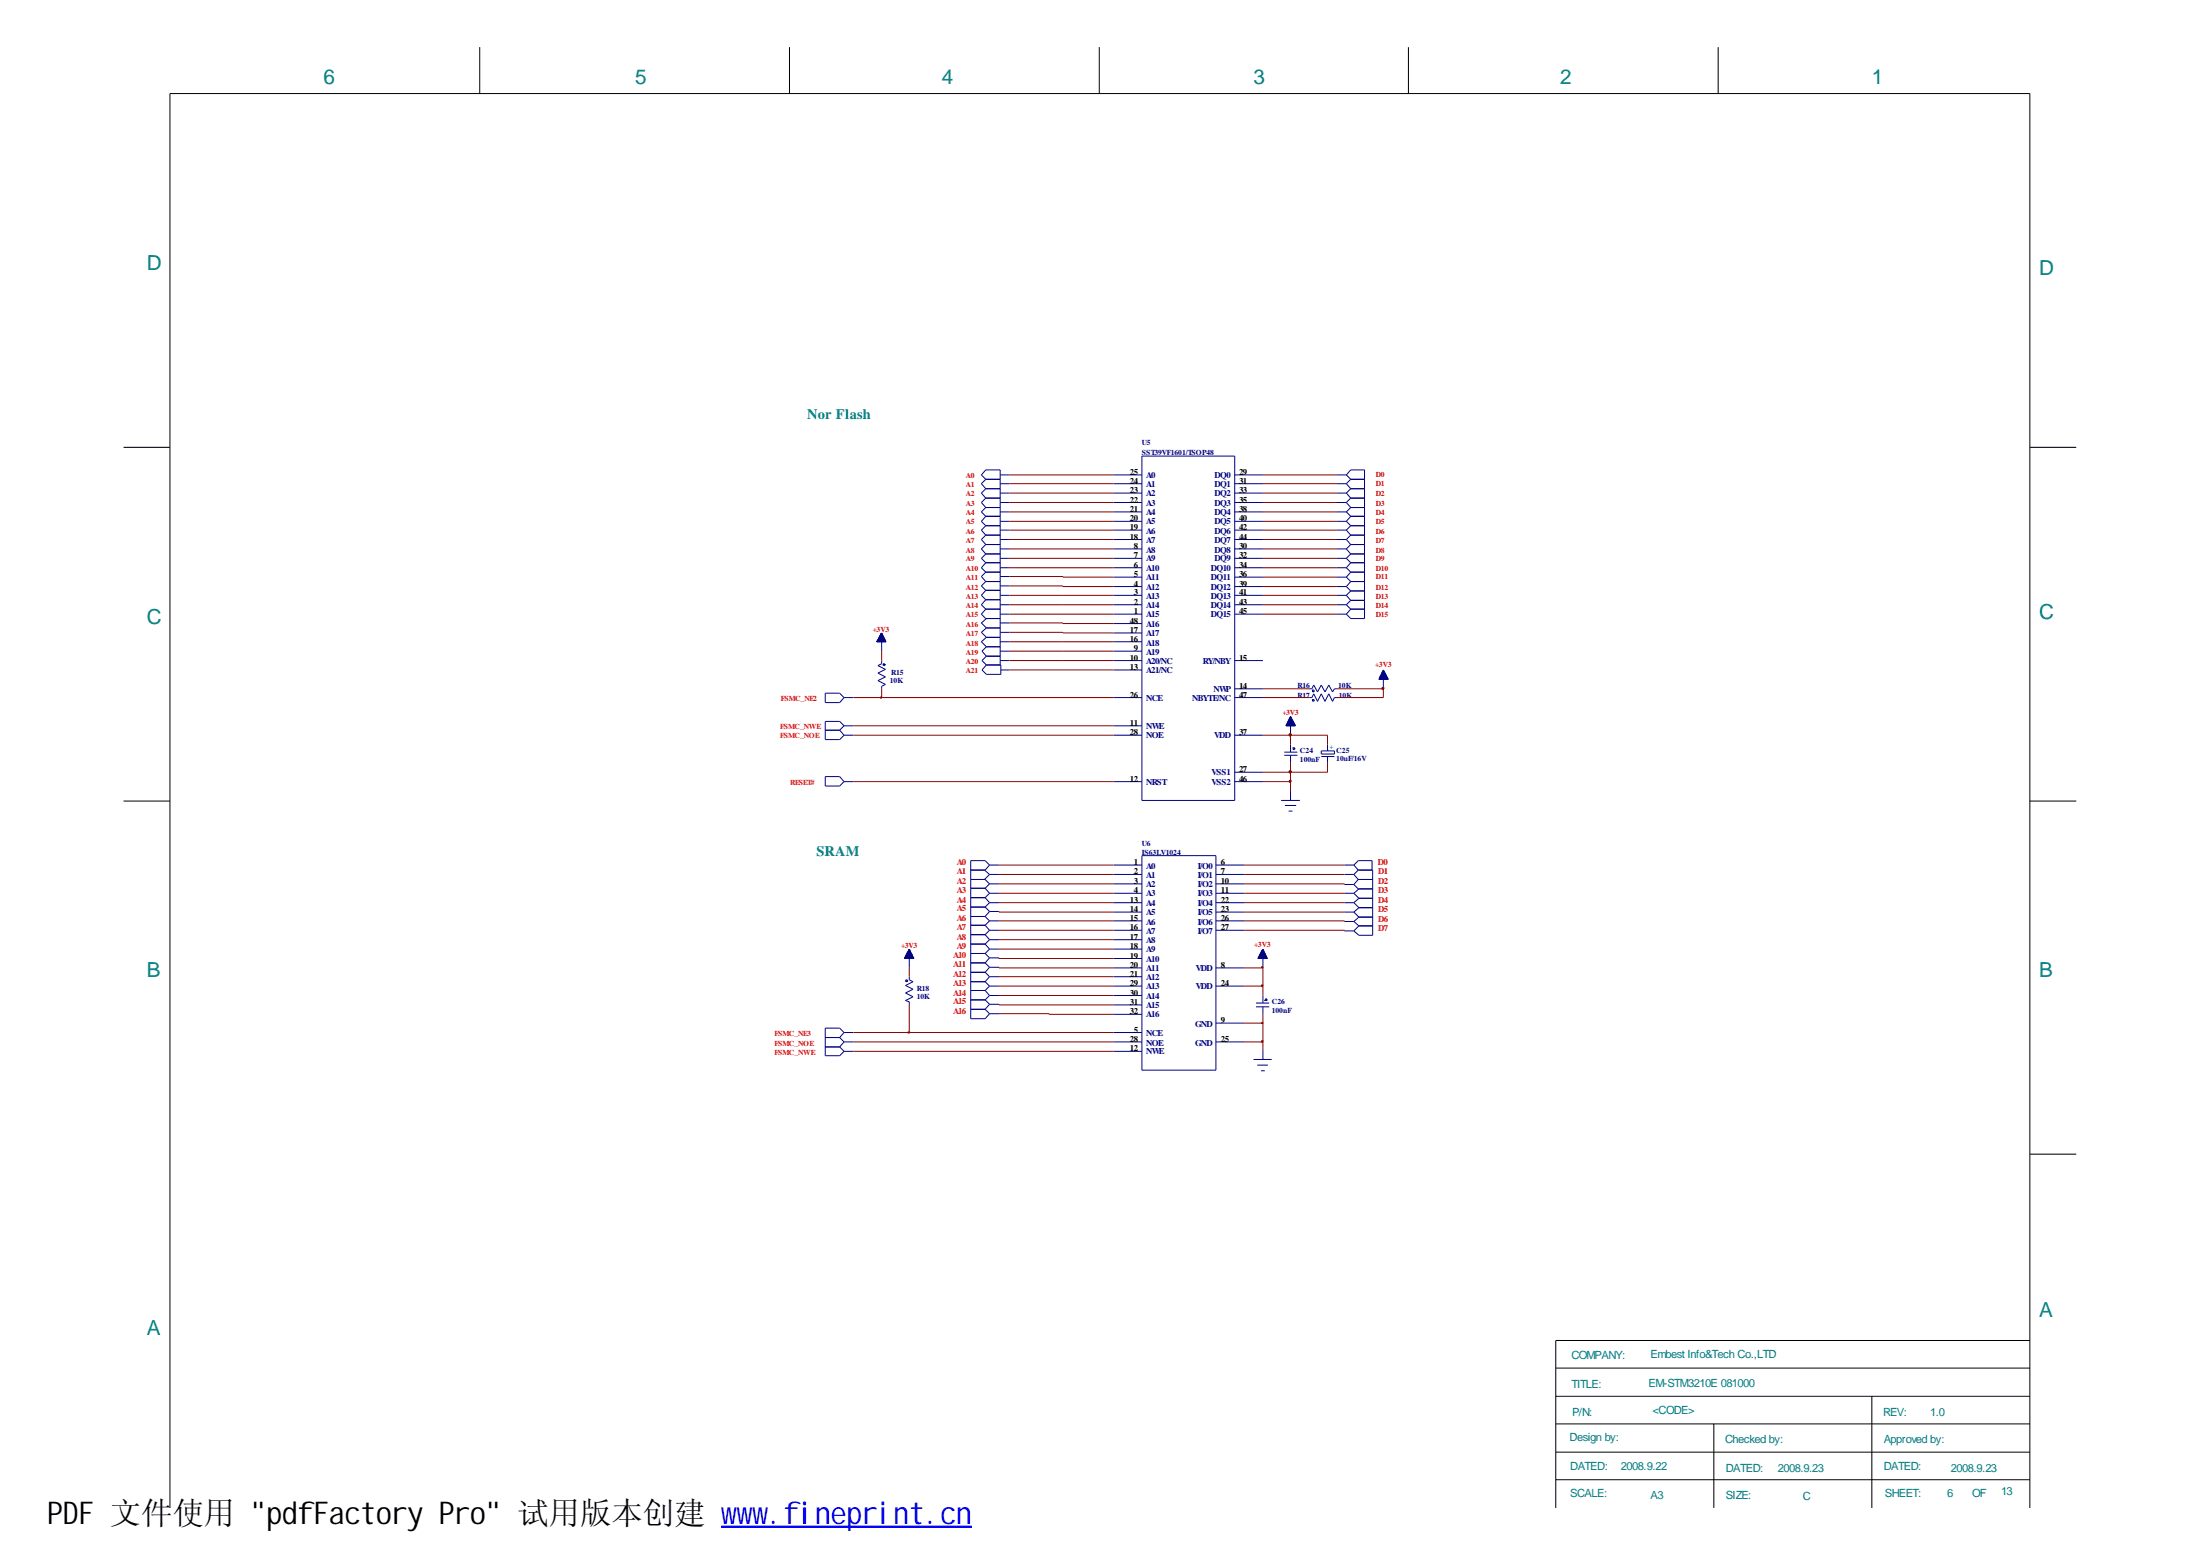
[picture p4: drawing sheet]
<svg xmlns="http://www.w3.org/2000/svg" width="297mm" height="210mm" viewBox="0 0 297 210" stroke-linecap="round" stroke-linejoin="round" font-family="sans-serif">
<g fill="none" stroke="#000080" stroke-width=".14">
<path d="M133.1 64.7l-.6-.6 .6-.7h1.9v26.4M133.1 64.7h1.9M133.1 64.7l-.6 .6 .6 .7M133.1 66h1.9M133.1 66l-.6 .6 .6 .6M133.1 67.2h1.9M133.1 67.2l-.6 .6 .6 .7M133.1 68.5h1.9M133.1 68.5l-.6 .6 .6 .6M133.1 69.7h1.9M133.1 69.7l-.6 .7 .6 .6M133.1 71h1.9"/>
<path d="M133.1 71l-.6 .6 .6 .6M133.1 72.2h1.9M133.1 72.2l-.6 .6 .6 .7M133.1 73.5h1.9M133.1 73.5l-.6 .6 .6 .7M133.1 74.8h1.9M133.1 74.8l-.6 .6 .6 .6M133.1 76h1.9M133.1 76l-.6 .6 .6 .6M133.1 77.2h1.9M133.1 77.2l-.6 .6 .6 .7M133.1 78.5h1.9"/>
<path d="M133.1 78.5l-.6 .6 .6 .6M133.1 79.7h1.9M133.1 79.7l-.6 .7 .6 .6M135 64.1h1.3M135 65.3h1.3M135 66.6h1.3M135 67.8h1.3M135 69.1h1.3M135 70.4h1.3M135 71.6h1.3M135 72.8h1.2M135 74.1h1.2"/>
<path d="M135 75.4h1.2M135 76.6h1.2M135 77.8h1.3M135 79.1h1.3M150.4 64.1h3.8M150.4 65.3h3.8M150.4 66.6h3.8M150.4 67.8h3.8M150.4 69.1h3.8M150.4 70.4h3.8M150.4 71.6h3.8M150.4 72.8h3.8"/>
<path d="M150.4 74.1h3.8M150.4 75.4h3.8M150.4 76.6h3.8M150.4 77.9h3.8M150.4 79.2h3.8M154.2 61.6h12.5v46.4h-12.5zM166.7 64.1h3.8M166.7 65.3h3.8M166.7 66.6h3.8M166.7 67.8h3.8M166.7 69.1h3.8M166.7 70.4h3.8"/>
<path d="M166.7 71.6h3.8M166.7 72.8h3.8M166.7 74.1h3.8M166.7 75.4h3.8M166.7 76.6h3.8M166.7 77.9h3.8M166.7 79.2h3.8M180.5 64.1h1.3M180.5 65.3h1.3M180.5 66.6h1.3M180.5 67.8h1.3M180.5 69.1h1.3"/>
<path d="M180.5 70.4h1.3M180.5 71.6h1.3M180.5 72.8h1.3M180.5 74.1h1.3M180.5 75.4h1.3M180.5 76.6h1.3M180.5 77.9h1.3M180.5 79.2h1.3M181.8 64.1l.6-.7h1.8v20.1h-1.8l-.6-.6M181.8 64.1l.6 .6M181.8 65.3l.6 .7M181.8 66.6l.6 .6"/>
<path d="M181.8 67.8l.6 .7M181.8 69.1l.6 .6M181.8 70.4l.6 .6M181.8 71.6l.6 .6M181.8 72.8l.6 .7M181.8 74.1l.6 .7M181.8 75.4l.6 .6M181.8 76.6l.6 .6M181.8 77.9l.6 .6M181.8 79.2l.6 .6M182.4 64.7h1.8M182.4 66h1.8"/>
<path d="M182.4 67.2h1.8M182.4 68.5h1.8M182.4 69.7h1.8M182.4 71h1.8M182.4 72.2h1.8M182.4 73.5h1.8M182.4 74.8h1.8M182.4 76h1.8M182.4 77.2h1.8M182.4 78.5h1.8M182.4 64.7l-.6 .6M182.4 66l-.6 .6"/>
<path d="M182.4 67.2l-.6 .6M182.4 68.5l-.6 .6M182.4 69.7l-.6 .7M182.4 71l-.6 .6M182.4 72.2l-.6 .6M182.4 73.5l-.6 .6M182.4 74.8l-.6 .6M182.4 76l-.6 .6M182.4 77.2l-.6 .7M182.4 79.8h1.8M182.4 78.5l-.6 .7M182.4 79.8l-.6 .6"/>
<path d="M111.4 98.6h2M111.4 93.6h2l.6 .6-.6 .6h-2zM113.4 98.6l.6 .6M114 94.2h1.2M114 99.2h1.2M114 98h1.2M114 98l-.6-.6h-2v2.4h2l.6-.6M114 98l-.6 .6M118.4 86.5v.1M118.4 86.5h1.1M118.5 86.4h1M118.5 86.6v-.3h1v.3"/>
<path d="M118.6 86.2h.8M118.6 86.6v-.5h.8v.5M118.7 86h.6M118.7 86v.6M118.8 86h.5v.6M118.8 85.9h.4M118.8 86.6v-.8h.4v.8M118.9 85.7h.2M118.9 85.6h.2v1M118.9 85.5v1.1M119 85.5h.1M119 85.4v1.2"/>
<path d="M119 85.4l.6 1.2h-1.2M119 89.2v.4l-.5 .2 1 .6-1 .5 1 .5-1 .5 1 .5-.5 .2v.4M119 85.4v2.5M119 85.4l-.6 1.2M119.3 89.6l.2 .2h-.1h-.2zM119.5 86.5h-1.1v.1M119.5 86.4v.2M133.1 81h1.9M133.1 81l-.6 .6 .6 .6M133.1 82.2h1.9M133.1 82.2l-.6 .7 .6 .6h1.9M133.2 89.8h1.9v1.2h-1.9l-.6-.6z"/>
<path d="M133.2 86h1.8M133.2 83.5l-.7 .6 .7 .7M133.2 84.8h1.8M133.2 84.8l-.7 .6 .7 .6M133.2 86l-.7 .6 .7 .7M133.2 87.3h1.8M133.2 87.3l-.6 .6 .6 .7M133.2 88.6h1.8M133.2 88.6l-.6 .6 .6 .6M135 80.4h1.3M135 81.6h1.3M135 82.9h1.3"/>
<path d="M135 86.6h1.3M135 87.9h1.3M135 89.2h1.3M135 84.1h1.3M135 85.4h1.3M135.1 90.4h1.2M150.4 94.2h3.8M150.4 80.4h3.8M150.4 81.6h3.8M150.4 82.9h3.8M150.4 84.2h3.8M150.4 85.4h3.8"/>
<path d="M150.4 86.6h3.8M150.4 87.9h3.8M150.4 99.2h3.8M150.4 98h3.8M150.4 89.2h3.8M150.4 90.4h3.8M166.7 93h3.8M166.7 94.2h3.8M166.7 80.4h3.8M166.7 81.6h3.8M166.7 82.9h3.8M166.7 99.2h3.8"/>
<path d="M166.7 89.2h3.8M173.7 97.9h1.1M173.7 98v-.2h1.1v.2M173.7 98v-.3h1.1v.3M173.8 97.6h.9M173.8 97.5v.5M173.9 97.5h.8v.5M173.9 97.4h.7M173.9 97.3v.7M174 97.3h.5M174 98v-.8h.5v.8M174.1 97.1h.3"/>
<path d="M174.1 97h.3v1M174.1 97v1M174.2 97h.2M174.2 96.9h.1M174.2 96.8v1.2M174.2 96.7v2.5M174.2 96.7l.7 1.3h-1.2M174.2 96.7l-.5 1.3M174.3 96.8v1.2M174.6 97.3v.7M176.8 93h.3l.3-.5 .5 .9 .5-.9 .5 .9 .5-.9 .5 .9 .3-.4h.3M176.8 94.2h.3l.3-.5 .5 1 .5-1 .5 1 .5-1 .5 1 .3-.5h.3"/>
<path d="M177.2 93.1h.2l.1 .2-.2 .1zM177.2 94.4h.2l.1 .2-.2 .1zM180.5 80.4h1.3M180.5 81.6h1.3M180.5 82.9h1.3M181.8 80.4l.6 .6M181.8 81.6l.6 .6M182.4 82.2h1.8M182.4 81h1.8M182.4 81l-.6 .6M182.4 82.2l-.6 .7M186.3 91.5h1.1v.2"/>
<path d="M186.3 91.5h1M186.3 91.4v.3M186.4 91.4h.9v.3M186.4 91.3h.8M186.4 91.2v.5M186.4 91.2h.8v.5M186.5 91h.6v.7M186.5 90.9h.5M186.5 90.9v.8M186.6 90.9h.4v.8M186.6 90.8h.3v.9M186.6 90.7v1"/>
<path d="M186.7 90.7h.2M186.8 90.4v2.6M186.8 90.4l-.6 1.3M186.8 90.4l.7 1.3h-1.3M186.8 90.5h.1v1.2M186.9 90.6h-.2v1.1M187.1 91.1h-.7v.6M187.4 91.6h-1.2v.1M111.4 104.8h2l.6 .7-.6 .6h-2zM114 105.5h1.2M131.1 118.7h1.9l.6 .6M131.1 119.9h1.9"/>
<path d="M132.9 117.4l.7 .6M133 119.9l.6 .7M133.6 116.8h1.3M133.6 118h1.3M133.6 119.3h1.3M133.6 116.8l-.6 .6h-1.9M133.6 116.8l-.6-.6h-1.9v21.3h1.9l.6-.7M133.6 118l-.7 .7M133.6 119.3l-.6 .6M150.4 116.8h3.8M150.4 118h3.8M150.4 119.3h3.8"/>
<path d="M150.4 105.5h3.8M154.2 115.5h10v29h-10zM164.2 116.8h3.8M164.2 118h3.8M164.2 119.3h3.8M166.7 104.2h3.8M166.7 105.5h3.8M173 108h2.5M173.4 102h1.8M173.4 101.5h1.8M173.5 108.7h1.5M174 109.5h.5"/>
<path d="M174.2 100.5v1M174.2 102v1M174.2 106.8v1.2M174.6 100.9h.2v.2l-.1 .1zM178.4 101.4h1.8v.4h-1.8zM178.4 102.1h1.8M179.2 100.5v.9M179.2 102.1v.9M181.5 116.8h1.3M181.5 118h1.3M181.5 119.4h1.3M182.8 116.8l.6-.6h1.9v1.2"/>
<path d="M182.8 116.8l.6 .6M182.8 118l.6 .7M182.8 119.4l.6 .6h1.9M183.4 117.4h1.9v8.9h-1.8l-.7-.6M183.4 118.7h1.9M183.4 117.4l-.6 .6M183.4 118.7l-.6 .7M183.5 120l-.7 .6M114 139.4h1.2M114 139.4l-.6-.6h-2v3.7h2l.6-.6M114 139.4l-.6 .7M122.2 129.3h1.2"/>
<path d="M122.2 129.4v-.2h1.2v.2M122.3 129.1h1v.3M122.3 132.3l.3 .1-.2 .1-.1-.1zM122.3 129h.9M122.4 128.8h.7M122.4 128.7h.7v.7M122.4 128.6v.8M122.5 128.6h.5v.8M122.6 128.5h.3v.9M122.7 128.3h.2M122.7 129.4v-1.2h.2v1.2M122.8 131.8v.5l.5 .2-1 .5 1 .5-1 .5 1 .5-1 .6 .5 .1v.5"/>
<path d="M122.8 128.1v2.6M122.8 128.1l-.7 1.3h1.3M122.8 128.1l.6 1.3M122.9 128.4h-.3v1M123 128.5h-.5v.9M123.1 128.9h-.8v.5M123.2 128.9v.5M123.3 129h-1v.4M131.1 128.7h1.9M131.1 121.2h1.9M131.1 122.4h1.9M131.1 123.7h1.9"/>
<path d="M131.1 124.9h1.9M131.1 126.2h1.9M131.1 127.4h1.9M131.1 130h1.9M131.1 131.2h1.9M131.1 132.5h1.9M131.1 133.7h1.9M131.1 135h1.9M131.1 136.2h1.9M133 121.2l.6 .6M133 122.4l.6 .6M133 123.7l.6 .6"/>
<path d="M133 124.9l.6 .7M133 126.2l.6 .6M133 127.4l.6 .7M133 128.7l.6 .6M133 130l.6 .6M133 131.2l.6 .6M133 132.5l.6 .6M133 133.7l.6 .7M133 135l.6 .6M133 136.2l.6 .6M133.6 120.6h1.3M133.6 121.8h1.3"/>
<path d="M133.6 124.3h1.3M133.6 125.6h1.3M133.6 126.8h1.3M133.6 128.1h1.3M133.6 131.8h1.3M133.6 133.1h1.3M133.6 134.4h1.3M133.6 129.3h1.3M133.6 120.6l-.6 .6M133.6 121.8l-.6 .6M133.6 123h1.3M133.6 123l-.6 .7"/>
<path d="M133.6 124.3l-.6 .6M133.6 125.6l-.6 .6M133.6 126.8l-.6 .6M133.6 128.1l-.6 .6M133.6 129.3l-.6 .7M133.6 130.6h1.3M133.6 130.6l-.6 .6M133.6 131.8l-.6 .7M133.6 133.1l-.6 .6M133.6 134.4l-.6 .6M133.6 135.6h1.3M133.6 135.6l-.6 .6"/>
<path d="M133.6 136.8h1.3M150.4 120.6h3.8M150.4 121.8h3.8M150.4 123.1h3.8M150.4 124.3h3.8M150.4 125.6h3.8M150.4 126.8h3.8M150.4 128.1h3.8M150.4 129.4h3.8M150.4 130.7h3.8M150.4 131.8h3.8M150.4 133.1h3.8"/>
<path d="M150.4 134.4h3.8M150.4 135.7h3.8M150.4 136.9h3.8M150.4 139.4h3.8M164.2 120.6h3.8M164.2 121.8h3.8M164.2 123.1h3.8M164.2 124.3h3.8M164.2 125.6h3.8M164.2 130.7h3.8M164.2 133.1h3.8M164.2 138.1h3.8"/>
<path d="M169.6 135.9h1.8M169.6 135.4h1.8M169.8 129.4h1.3M169.8 129.4v-.1h1.3v.1M169.9 129.4v-.2h1.1v.2M170 129.1h.9M170 129h.9M170 129v.4M170.1 129h.8M170.1 128.9h.8M170.1 129.4v-.6h.8v.6M170.2 128.7h.6"/>
<path d="M170.2 128.6v.8M170.3 128.6h.5v.8M170.3 128.5h.4v.9M170.3 128.5v.9M170.3 128.5h.4M170.3 128.4h.3M170.3 128.3v1.1M170.4 128.3h.2v1.1M170.5 128.1v2.6M170.5 134.4v1M170.5 135.9v1M170.5 128.1l-.7 1.3"/>
<path d="M170.5 128.1l.6 1.3M170.5 128.2h-.1v1.2M170.9 134.8l.2 .2-.3 .1zM170.9 129v.4M181.5 120.6h1.3M181.5 121.8h1.3M181.5 123.1h1.3M181.5 124.4h1.3M181.5 125.7h1.3M182.8 120.6l.7 .7M182.8 121.8l.7 .7M182.8 123.1l.7 .7"/>
<path d="M182.8 124.4l.7 .6M183.5 121.3h1.8M183.5 122.5h1.8M183.5 121.3l-.7 .5M183.5 123.8h1.8M183.5 122.5l-.7 .6M183.5 125h1.8M183.5 123.8l-.7 .6M183.5 125l-.7 .7M111.4 141.3h2M111.4 140.1h2M113.4 141.3l.6 .6"/>
<path d="M113.4 140.1l.6 .5M114 140.6h1.2M114 141.9h1.2M114 140.6l-.6 .7M150.4 140.6h3.8M150.4 141.9h3.8M164.2 140.6h3.8M169.2 143h2.5M169.8 143.8h1.4M170.3 144.5h.5M170.5 141.7v1.3"/>
</g>
<g fill="none" stroke="#800000" stroke-width=".14">
<path d="M136.2 72.8h14.2M136.2 74.1h14.2M136.2 75.4h14.2M136.2 76.6h14.2M136.3 77.8l14.1 .1M136.3 79.1l14.1 .1M136.3 64.1h14.1M136.3 65.3h14.1M136.3 66.6h14.1M136.3 67.8h14.1M136.3 69.1h14.1M136.3 70.4h14.1"/>
<path d="M136.3 71.6h14.1M170.5 64.1h10M170.5 65.3h10M170.5 66.6h10M170.5 67.8h10M170.5 69.1h10M170.5 70.4h10M170.5 71.6h10M170.5 72.8h10M170.5 74.1h10M170.5 75.4h10M170.5 76.6h10"/>
<path d="M170.5 77.9h10M170.5 79.2h10M115.2 94.2h35.2M115.2 99.2h35.2M115.2 98h35.2M119 87.9v1.3M119 93v1.2M136.3 90.4h14.1M136.3 85.4h14.1M136.3 84.1l14.1 .1M136.3 89.2h14.1M136.3 87.9h14.1"/>
<path d="M136.3 86.6h14.1M136.3 80.4h14.1M136.3 81.6h14.1M136.3 82.9h14.1M170.5 93h6.3M170.5 94.2h6.3M170.5 80.4h10M170.5 81.6h10M170.5 82.9h10M170.5 99.2h8.7v1.3M174.2 99.2v1.3M180.5 93h6.3v1.2h-6.3"/>
<path d="M115.2 105.5h35.2M134.9 119.3h15.5M134.9 118h15.5M134.9 116.8h15.5M168 119.3h13.5v.1M168 118h13.5M168 116.8h13.5M170.5 105.5h3.7M174.2 103v3.8M179.2 103v1.2h-8.7M115.2 139.4h35.2M122.8 130.7v1.1"/>
<path d="M122.8 135.7v3.7M134.9 121.8h15.5M134.9 124.3h15.5M134.9 123v.1h15.5M134.9 120.6h15.5M134.9 125.6h15.5M134.9 130.6v.1h15.5M134.9 133.1h15.5M134.9 129.3v.1h15.5M134.9 135.6v.1h15.5M134.9 126.8h15.5M134.9 128.1h15.5"/>
<path d="M134.9 131.8h15.5M134.9 134.4h15.5M134.9 136.8l15.5 .1M168 130.7h2.5v3.7M168 138.1h2.5M168 124.3h13.5v.1M168 125.6h13.5v.1M168 121.8h13.5M168 123.1h13.5M168 120.6h13.5M168 133.1h2.5M170.5 136.9v4.8"/>
<path d="M115.2 140.6h35.2M115.2 141.9h35.2M168 140.6h2.5"/>
</g>
<g fill="#800000" stroke="#800000" stroke-width=".14">
<path d="M170.4 138l.1 .1-.1 .1z" fill-rule="evenodd"/>
<path d="M186.6 92.8h.2v.2h-.2z" fill-rule="evenodd"/>
<path d="M122.6 139.3l.3 .1-.2 .1z" fill-rule="evenodd"/>
<path d="M174.1 105.4h.2v.1h-.2z" fill-rule="evenodd"/>
<path d="M174.1 104.1h.2v.2h-.2z" fill-rule="evenodd"/>
<path d="M174.1 99.1h.2v.2h-.2z" fill-rule="evenodd"/>
<path d="M170.4 130.5l.1 .1-.1 .1z" fill-rule="evenodd"/>
<path d="M170.4 133h.1l-.1 .2z" fill-rule="evenodd"/>
<path d="M174.1 104.1h.2v.2h-.2z" fill-rule="evenodd"/>
<path d="M174.1 99.1h.2v.2h-.2z" fill-rule="evenodd"/>
<path d="M170.4 140.5l.1 .1-.1 .1z" fill-rule="evenodd"/>
<path d="M118.9 94.1l.1 .1z" fill-rule="evenodd"/>
</g>
<g fill="none" stroke="#000" stroke-width=".14">
<path d="M64.8 6.4v6.2M106.6 6.4v6.2M148.4 6.4v6.2M190.2 6.4v6.2M232 6.4v6.2M16.7 60.4h6.2M274.1 60.4h6.2M16.7 108.1h6.2M274.1 108.1h6.2M274.1 155.8h6.2M210.1 196h64M210.1 199.7h64"/>
<path d="M210.1 184.7h64M210.1 188.5h64M210.1 192.2h64M231.4 192.2v11.4M252.7 188.5v15.1M274.1 180.9h-64v22.7M22.9 203.6v-191h251.2v191"/>
</g>
<path d="M97.4 206h33.8" fill="none" stroke="#00f" stroke-width=".18"/>
<path d="M97.4 206.1h33.8" fill="none" stroke="#00f" stroke-width=".17"/>
<text font-size="4.2" x="6.3" y="205.7">PDF 文件使用 &quot;pdfFactory Pro&quot; 试用版本创建 www.fineprint.cn</text>
<g font-size="2.8" fill="#008080">
<text x="43.7" y="11.4">6</text>
<text x="85.8" y="11.4">5</text>
<text x="127.2" y="11.4">4</text>
<text x="169.2" y="11.4">3</text>
<text x="210.7" y="11.4">2</text>
<text x="252.7" y="11.4">1</text>
<text x="19.8" y="36.5">D</text>
<text x="275.3" y="37.2">D</text>
<text x="275.3" y="83.6">C</text>
<text x="19.8" y="84.3">C</text>
<text x="19.8" y="131.9">B</text>
<text x="275.3" y="131.9">B</text>
<text x="275.3" y="177.7">A</text>
<text x="19.8" y="180.3">A</text>
</g>
<g font-size="1.9" fill="#008080">
<text x="109" y="56.6">Nor Flash</text>
<text x="110.2" y="115.6">SRAM</text>
</g>
<g font-size="1.5" fill="#008080">
<text x="212.2" y="183.4">COMPANY:</text>
<text x="222.8" y="183.3">Embest Info&amp;Tech Co.,LTD</text>
<text x="212.2" y="187.3">TITLE:</text>
<text x="212.3" y="191.1">P/N:</text>
<text x="222.6" y="187.2">EM-STM3210E 081000</text>
<text x="223.1" y="190.9">&lt;CODE&gt;</text>
<text x="254.3" y="191.2">REV:</text>
<text x="260.6" y="191.2">1.0</text>
<text x="211.9" y="194.5">Design by:</text>
<text x="232.9" y="194.7">Checked by:</text>
<text x="254.3" y="194.8">Approved by:</text>
<text x="212" y="202.1">SCALE:</text>
<text x="212" y="198.5">DATED:</text>
<text x="218.9" y="198.5">2008.9.22</text>
<text x="222.8" y="202.4">A3</text>
<text x="233" y="202.3">SIZE:</text>
<text x="233" y="198.6">DATED:</text>
<text x="240" y="198.7">2008.9.23</text>
<text x="243.4" y="202.5">C</text>
<text x="254.3" y="198.5">DATED:</text>
<text x="254.5" y="202.1">SHEET:</text>
<text x="262.9" y="202">6</text>
<text x="263.4" y="198.6">2008.9.23</text>
<text x="266.3" y="202">OF</text>
<text x="270.2" y="201.9">13</text>
</g>
<g font-size="1.2">
<text x="152.6" y="64.1">25</text>
<text x="152.6" y="65.3">24</text>
<text x="167.3" y="64.1">29</text>
<text x="167.3" y="65.3">31</text>
<text x="152.6" y="66.6">23</text>
<text x="152.6" y="67.8">22</text>
<text x="152.6" y="69.1">21</text>
<text x="152.6" y="70.4">20</text>
<text x="152.6" y="71.6">19</text>
<text x="167.3" y="66.6">33</text>
<text x="167.3" y="67.8">35</text>
<text x="167.3" y="69.1">38</text>
<text x="167.3" y="70.4">40</text>
<text x="167.3" y="71.6">42</text>
<text x="152.6" y="72.8">18</text>
<text x="153.1" y="74.1">8</text>
<text x="153.1" y="75.4">7</text>
<text x="153.1" y="76.6">6</text>
<text x="153.1" y="77.9">5</text>
<text x="167.3" y="72.8">44</text>
<text x="167.3" y="74.1">30</text>
<text x="167.3" y="75.4">32</text>
<text x="167.3" y="76.6">34</text>
<text x="167.3" y="77.9">36</text>
<text x="153.1" y="79.2">4</text>
<text x="153.1" y="80.4">3</text>
<text x="153.1" y="81.6">2</text>
<text x="153.1" y="82.9">1</text>
<text x="167.3" y="79.2">39</text>
<text x="167.3" y="80.4">41</text>
<text x="167.3" y="81.6">43</text>
<text x="167.3" y="82.9">45</text>
<text x="152.6" y="84.2">48</text>
<text x="152.6" y="85.4">17</text>
<text x="152.6" y="86.6">16</text>
<text x="152.6" y="89.2">10</text>
<text x="153.1" y="87.9">9</text>
<text x="167.3" y="89.2">15</text>
<text x="152.6" y="94.2">26</text>
<text x="152.6" y="90.4">13</text>
<text x="167.3" y="93">14</text>
<text x="167.3" y="94.2">47</text>
<text x="152.6" y="98">11</text>
<text x="152.6" y="99.2">28</text>
<text x="167.3" y="99.2">37</text>
<text x="152.6" y="105.5">12</text>
<text x="167.3" y="104.2">27</text>
<text x="167.3" y="105.5">46</text>
<text x="153.1" y="116.8">1</text>
<text x="153.1" y="118">2</text>
<text x="153.1" y="119.3">3</text>
<text x="164.8" y="116.8">6</text>
<text x="164.8" y="118">7</text>
<text x="164.8" y="119.3">10</text>
<text x="152.6" y="121.8">13</text>
<text x="152.6" y="123.1">14</text>
<text x="152.6" y="124.3">15</text>
<text x="152.6" y="125.6">16</text>
<text x="153.1" y="120.6">4</text>
<text x="164.8" y="120.6">11</text>
<text x="164.8" y="121.8">22</text>
<text x="164.8" y="123.1">23</text>
<text x="164.8" y="124.3">26</text>
<text x="164.8" y="125.6">27</text>
<text x="152.6" y="126.8">17</text>
<text x="152.6" y="128.1">18</text>
<text x="152.6" y="129.4">19</text>
<text x="152.6" y="130.7">20</text>
<text x="152.6" y="131.8">21</text>
<text x="164.8" y="130.7">8</text>
<text x="152.6" y="133.1">29</text>
<text x="152.6" y="134.4">30</text>
<text x="152.6" y="135.7">31</text>
<text x="152.6" y="136.9">32</text>
<text x="164.8" y="133.1">24</text>
<text x="152.6" y="140.6">28</text>
<text x="152.6" y="141.9">12</text>
<text x="153.1" y="139.4">5</text>
<text x="164.8" y="138.1">9</text>
<text x="164.8" y="140.6">25</text>
</g>
<g font-size="1.2" fill="#000080">
<text x="154.8" y="64.5">A0</text>
<text x="154.8" y="65.8">A1</text>
<text x="164" y="64.5">DQ0</text>
<text x="164" y="65.8">DQ1</text>
<text x="154.8" y="67">A2</text>
<text x="154.8" y="68.3">A3</text>
<text x="154.8" y="69.5">A4</text>
<text x="154.8" y="70.8">A5</text>
<text x="164" y="67">DQ2</text>
<text x="164" y="68.3">DQ3</text>
<text x="164" y="69.5">DQ4</text>
<text x="164" y="70.8">DQ5</text>
<text x="154.8" y="72.1">A6</text>
<text x="154.8" y="73.3">A7</text>
<text x="154.8" y="74.6">A8</text>
<text x="154.8" y="75.8">A9</text>
<text x="154.8" y="77.1">A10</text>
<text x="163.5" y="77.1">DQ10</text>
<text x="164" y="72.1">DQ6</text>
<text x="164" y="73.3">DQ7</text>
<text x="164" y="74.6">DQ8</text>
<text x="164" y="75.8">DQ9</text>
<text x="154.8" y="78.3">A11</text>
<text x="154.8" y="79.6">A12</text>
<text x="154.8" y="80.9">A13</text>
<text x="154.8" y="82.1">A14</text>
<text x="154.8" y="83.3">A15</text>
<text x="163.5" y="78.3">DQ11</text>
<text x="163.5" y="79.6">DQ12</text>
<text x="163.5" y="80.9">DQ13</text>
<text x="163.5" y="82.1">DQ14</text>
<text x="163.5" y="83.3">DQ15</text>
<text x="154.8" y="84.6">A16</text>
<text x="154.8" y="85.9">A17</text>
<text x="154.8" y="87.1">A18</text>
<text x="154.8" y="88.4">A19</text>
<text x="154.8" y="89.6">A20/NC</text>
<text x="162.4" y="89.6">RY/NBY</text>
<text x="154.8" y="94.7">NCE</text>
<text x="154.8" y="90.9">A21/NC</text>
<text x="161" y="94.7">NBYTE/NC</text>
<text x="163.8" y="93.4">NWP</text>
<text x="154.8" y="98.4">NWE</text>
<text x="154.8" y="99.7">NOE</text>
<text x="163.9" y="99.7">VDD</text>
<text x="154.8" y="105.9">NRST</text>
<text x="163.6" y="104.7">VSS1</text>
<text x="163.6" y="105.9">VSS2</text>
<text x="154.8" y="117.3">A0</text>
<text x="154.8" y="118.5">A1</text>
<text x="154.8" y="119.7">A2</text>
<text x="161.7" y="117.3">I/O0</text>
<text x="161.7" y="118.5">I/O1</text>
<text x="161.7" y="119.7">I/O2</text>
<text x="154.8" y="121">A3</text>
<text x="154.8" y="122.3">A4</text>
<text x="154.8" y="123.5">A5</text>
<text x="154.8" y="124.8">A6</text>
<text x="161.7" y="121">I/O3</text>
<text x="161.7" y="122.3">I/O4</text>
<text x="161.7" y="123.5">I/O5</text>
<text x="161.7" y="124.8">I/O6</text>
<text x="154.8" y="126.1">A7</text>
<text x="154.8" y="127.3">A8</text>
<text x="154.8" y="128.5">A9</text>
<text x="154.8" y="129.8">A10</text>
<text x="154.8" y="131.1">A11</text>
<text x="161.5" y="131.1">VDD</text>
<text x="161.7" y="126.1">I/O7</text>
<text x="154.8" y="132.3">A12</text>
<text x="154.8" y="133.5">A13</text>
<text x="154.8" y="134.8">A14</text>
<text x="154.8" y="136.1">A15</text>
<text x="154.8" y="137.3">A16</text>
<text x="161.5" y="133.5">VDD</text>
<text x="154.8" y="139.9">NCE</text>
<text x="154.8" y="141.2">NOE</text>
<text x="154.8" y="142.3">NWE</text>
<text x="161.4" y="138.6">GND</text>
<text x="161.4" y="141.2">GND</text>
</g>
<g font-size="1.2" fill="#f00">
<text x="129.2" y="116.8">A0</text>
<text x="129.2" y="118">A1</text>
<text x="129.2" y="119.3">A2</text>
<text x="186" y="116.8">D0</text>
<text x="186.1" y="118">D1</text>
<text x="186.1" y="119.4">D2</text>
<text x="129.2" y="120.6">A3</text>
<text x="129.2" y="121.8">A4</text>
<text x="129.2" y="123">A5</text>
<text x="129.2" y="124.3">A6</text>
<text x="129.2" y="125.6">A7</text>
<text x="186.1" y="120.6">D3</text>
<text x="186.1" y="121.8">D4</text>
<text x="186.1" y="123.1">D5</text>
<text x="186.1" y="124.4">D6</text>
<text x="186.1" y="125.7">D7</text>
<text x="128.7" y="129.3">A10</text>
<text x="128.7" y="130.6">A11</text>
<text x="128.7" y="131.8">A12</text>
<text x="129.2" y="126.8">A8</text>
<text x="129.2" y="128.1">A9</text>
<text x="128.7" y="133.1">A13</text>
<text x="128.7" y="134.4">A14</text>
<text x="128.7" y="135.6">A15</text>
<text x="128.7" y="136.8">A16</text>
</g>
<g font-size="1" fill="#f00">
<text x="130.4" y="64.5">A0</text>
<text x="130.4" y="65.8">A1</text>
<text x="185.8" y="64.4">D0</text>
<text x="185.8" y="65.6">D1</text>
<text x="130.4" y="67">A2</text>
<text x="130.4" y="68.3">A3</text>
<text x="130.4" y="69.5">A4</text>
<text x="130.4" y="70.8">A5</text>
<text x="185.8" y="67">D2</text>
<text x="185.8" y="68.3">D3</text>
<text x="185.8" y="69.5">D4</text>
<text x="185.8" y="70.8">D5</text>
<text x="130.4" y="72.1">A6</text>
<text x="130.4" y="73.3">A7</text>
<text x="130.4" y="74.6">A8</text>
<text x="130.4" y="75.8">A9</text>
<text x="130.4" y="77.1">A10</text>
<text x="185.8" y="72.1">D6</text>
<text x="185.8" y="73.3">D7</text>
<text x="185.8" y="74.6">D8</text>
<text x="185.8" y="75.8">D9</text>
<text x="185.8" y="77.1">D10</text>
<text x="130.4" y="78.3">A11</text>
<text x="130.4" y="79.6">A12</text>
<text x="130.4" y="80.9">A13</text>
<text x="130.4" y="82.1">A14</text>
<text x="130.4" y="83.3">A15</text>
<text x="185.8" y="78.2">D11</text>
<text x="185.8" y="79.6">D12</text>
<text x="185.8" y="80.9">D13</text>
<text x="185.8" y="82.1">D14</text>
<text x="185.8" y="83.3">D15</text>
<text x="117.9" y="85.3">+3V3</text>
<text x="130.4" y="84.6">A16</text>
<text x="130.4" y="85.9">A17</text>
<text x="130.4" y="87.1">A18</text>
<text x="130.4" y="88.4">A19</text>
<text x="130.4" y="89.6">A20</text>
<text x="105.4" y="94.7">FSMC_NE2</text>
<text x="130.4" y="90.9">A21</text>
<text x="185.7" y="90.1">+3V3</text>
<text x="105.3" y="98.4">FSMC_NWE</text>
<text x="105.3" y="99.7">FSMC_NOE</text>
<text x="173.1" y="96.4">+3V3</text>
<text x="106.7" y="105.9">RESET#</text>
<text x="121.7" y="127.9">+3V3</text>
<text x="169.3" y="127.8">+3V3</text>
<text x="104.6" y="142.4">FSMC_NWE</text>
<text x="104.6" y="141.2">FSMC_NOE</text>
<text x="104.6" y="139.9">FSMC_NE3</text>
</g>
<g font-size="1" fill="#000080">
<text x="154.2" y="60.1">U5</text>
<text x="154.2" y="61.4">SST39VF1601/TSOP48</text>
<text x="120.1" y="92.1">10K</text>
<text x="120.3" y="91.1">R15</text>
<text x="175.2" y="92.9">R16</text>
<text x="175.2" y="94.2">R17</text>
<text x="180.7" y="92.9">10K</text>
<text x="180.8" y="94.2">10K</text>
<text x="175.5" y="101.6">C24</text>
<text x="180.4" y="101.6">C25</text>
<text x="175.5" y="102.9">100nF</text>
<text x="180.4" y="102.7">10uF/16V</text>
<text x="154.2" y="114.1">U6</text>
<text x="154.2" y="115.4">IS63LV1024</text>
<text x="123.8" y="133.8">R18</text>
<text x="123.8" y="134.8">10K</text>
<text x="171.7" y="135.5">C26</text>
<text x="171.7" y="136.8">100nF</text>
</g>
<text font-size=".9" fill="#008080" x="179.5" y="101.1">+</text>
</svg>
